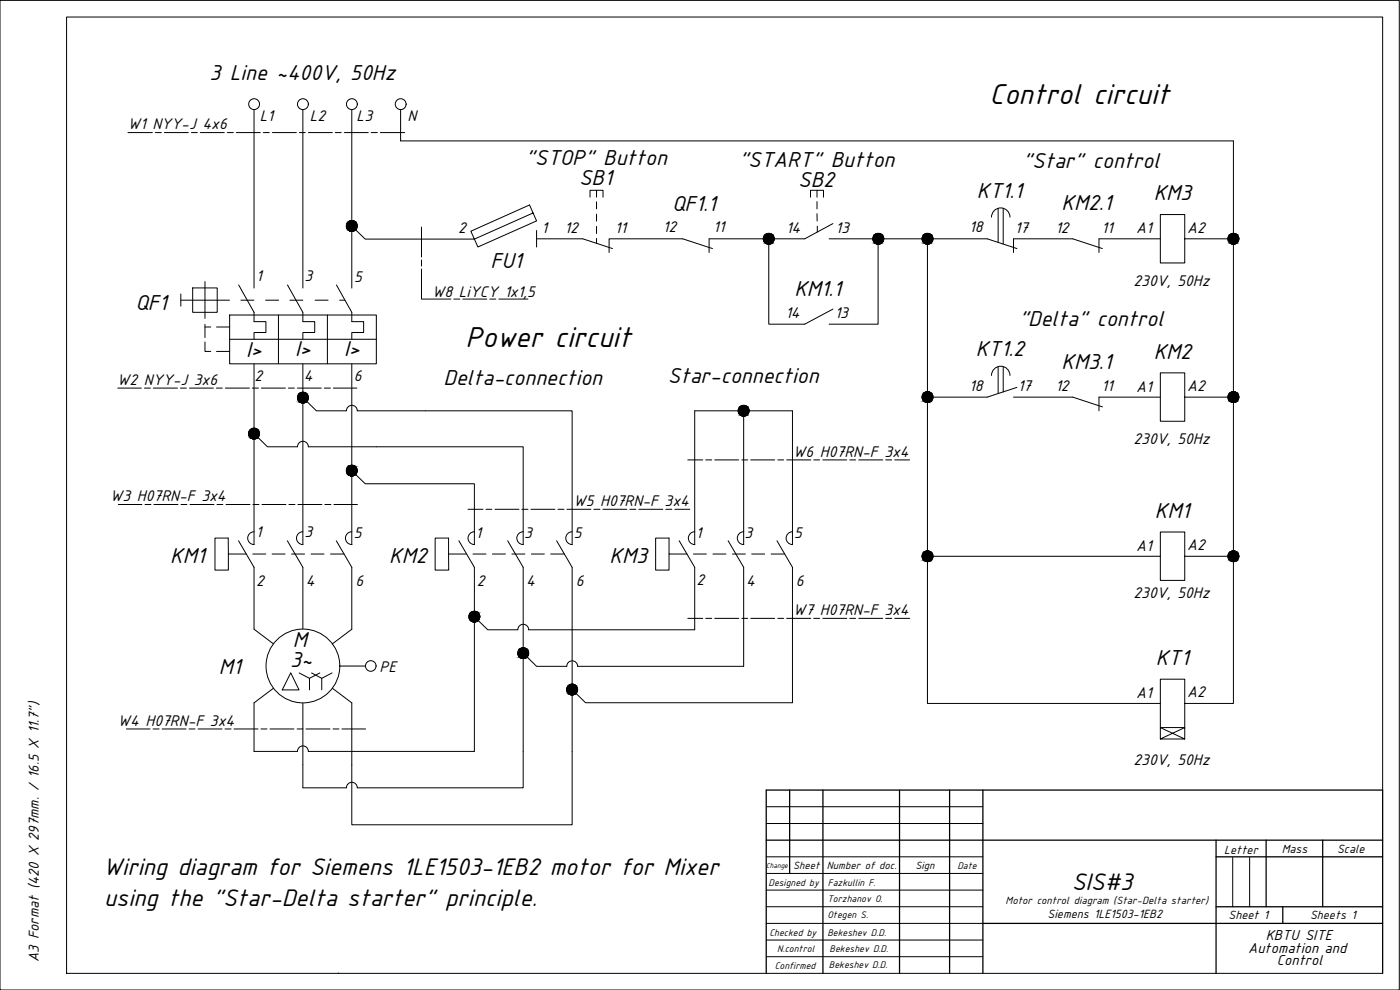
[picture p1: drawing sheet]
<svg xmlns="http://www.w3.org/2000/svg" width="420mm" height="297mm" viewBox="0 0 420 297" stroke-linecap="round" stroke-linejoin="round" font-family="sans-serif">
<!-- layer: 0 -->
<g fill="none" stroke="#000" stroke-width=".3">
<path d="M0 .1h419.9v296.9h-419.9zM20 5.1h395v286.9h-395zM38.4 39.8h7.3M46.6 39.8h1.8M49.3 39.8h7.2M57.4 39.8h1.8M60.1 39.8h7.2M68.2 39.8h1.8M70.9 39.8h7.2M76.2 32.9v53.5M79 39.8h1.8M81.7 39.8h7.2"/>
<path d="M89.8 39.8h1.8M90.9 32.9v53.5M92.5 39.8h7.2M100.6 39.8h1.8M103.3 39.8h7.2M105.6 32.9v33.3M111.4 39.8h1.8M114.1 39.8h7.4M120.2 32.9v9.4h250v27.7M179 59.2v-2.1h2v2.1M179 57.1h-1.9v2.1M245.2 59.2v-2.1h1.9v2.1"/>
<path d="M245.2 57.1h-2v2.1M105.6 69.4v17M126.5 68.1v9M126.5 78v1.8M160 63.9l1 2.4-17.6 7.8-1-2.4 17.6-7.8-1.1-2.4-17.6 7.9 1.1 2.3h-32.8l-2.9-2.8M161 69.2v4.9M161 71.7h13.9l8.9 2.9M179 60.6v2.1M179 64.2v2.2M179 67.9v2.1M179 71.5v1.5M213.8 74.6l-8.9-2.9h-22.1v4.1"/>
<path d="M229.1 71.7h-16.3v4.1M230.7 73.3v24h10.8l8.5-4.6M245.2 60.5v2.2M245.2 64.1v2.2M245.3 67.8v1.8M248.8 71.7h13.2M250 67.1l-8.5 4.6h-9.2M263.5 73.3v24h-14.7M265.2 71.7h11.5M278.3 73.3v44.2M280 71.7h16.3l8.9 2.9M297.6 65.2a2.77 2.77 0 0 1 2.7-2.8 2.77 2.77 0 0 1 2.8 2.8"/>
<path d="M299.6 62.5v10.2M301.1 62.5v10.7M330.8 74.6l-8.9-2.9h-17.7v4.1M348.2 64.4h7.4v14.5h-7.4zM348.2 71.7h-18.4v4.1M355.6 71.7h13M370.2 73.3v44.2M54.3 90.1h14.6M54.3 88.2v3.6M57.8 86.4h7.4v7.3h-7.4zM61.5 84.5v11M61.5 97.3v4"/>
<path d="M61.5 98.1h1.7M65 98.1h3.9M68.9 94.5h44v14.7h-44zM71.6 85.5l4.6 8.2v2.8h3.6v3.3h-3.6v2M72.3 90.1h3.9M79.7 90.1h3.9M83.6 94.5v14.7M86.3 85.5l4.6 8.2v2.8h3.5v3.3h-3.5v2M87 90.1h3.9M94.6 90.1h3.9M98.3 94.5v14.7M101 85.5l4.6 8.2v2.8h3.5v3.3h-3.5v2"/>
<path d="M101.9 90.1h1.6M126.5 80.7v9h8.8M136.2 89.7h1.8M138.9 89.7h7.2M147 89.7h1.8M149.7 89.7h8.8M35.3 116.4h7.1M43.3 116.4h1.8M46 116.4h7.3M54.1 116.4h1.8M56.9 116.4h7.2M61.5 102.6v2.8h1.7"/>
<path d="M64.9 116.4h1.8M65 105.4h3.9M67.6 116.4h7.2M68.9 101.8h44M75.7 116.4h1.9M76.2 109.2v19.3M78.4 116.4h7.2M86.5 116.4h1.8M89.2 116.4h7.2M90.9 109.2v8.5M97.3 116.4h1.8M100 116.4h7.1"/>
<path d="M105.6 109.2v30.4M297.6 112.7a2.77 2.77 0 0 1 2.7-2.8 2.77 2.77 0 0 1 2.8 2.8M299.6 110v8.1M301.1 110v7.6M304.2 119.2h17.7l8.9 2.9M305.2 116.2l-8.9 3h-16.3M348.2 111.9h7.4v14.5h-7.4zM348.2 119.2h-18.4v4.1M355.6 119.2h13M76.2 131.7l.1 31.7a1.93 1.93 0 0 1-2-1.9 1.93 1.93 0 0 1 2-2M77.4 131.2l2.9 2.9h9M89.3 134a1.63 1.63 0 0 1 1.6-1.6 1.63 1.63 0 0 1 1.6 1.6"/>
<path d="M90.9 120.9v42.5M92.1 120.4l2.9 2.9 9-.1a1.61 1.61 0 0 1 1.6-1.6 1.61 1.61 0 0 1 1.6 1.7h64.5v40.1a1.93 1.93 0 0 1-1.9-1.9 1.93 1.93 0 0 1 1.9-2M92.5 134.1h64.5v29.3a1.93 1.93 0 0 1-1.9-1.9 1.93 1.93 0 0 1 1.9-2M206.4 138h4.5M211.8 138h1.8M214.5 138h7.2M221.6 123.3h-13.1v40.1a1.93 1.93 0 0 1-1.9-1.9 1.93 1.93 0 0 1 1.9-2M222.6 138h1.8M223.2 124.9v38.5a1.93 1.93 0 0 1-1.9-1.9 1.93 1.93 0 0 1 1.9-2M224.8 123.3h13v40.1a1.93 1.93 0 0 1-1.9-1.9 1.93 1.93 0 0 1 1.9-2M225.3 138h7.2M233.4 138h1.8"/>
<path d="M236.1 138h7.2M244.2 138h1.8M246.9 138h7.2M255 138h1.8M257.7 138h7.2M265.8 138h1.8M268.5 138h4.5M278.3 120.8v44.5M370.2 120.8v44.5M35.5 151.4h7.1M43.5 151.4h1.8M46.2 151.4h7.2"/>
<path d="M54.3 151.4h1.8M57 151.4h7.2M65.1 151.4h1.8M67.8 151.4h7.2M75.9 151.4h1.8M78.6 151.4h7.2M86.7 151.4h1.8M89.4 151.4h7.2M90.9 159.5a1.93 1.93 0 0 0-1.9 2 1.93 1.93 0 0 0 1.9 1.9M97.5 151.4h1.8M100.2 151.4h7.1M105.6 142.8v20.6a1.93 1.93 0 0 1-1.9-1.9 1.93 1.93 0 0 1 1.9-2"/>
<path d="M106.7 142.4l2.9 2.7h32.8v18.3a1.93 1.93 0 0 1-1.9-1.9 1.93 1.93 0 0 1 1.9-2M140.5 152.8h4.4M145.8 152.8h1.8M148.5 152.8h7.2M156.6 152.8h1.9M159.3 152.8h7.2M167.4 152.8h1.8M170.1 152.8h7.2M178.2 152.8h1.8M180.9 152.8h7.2M189 152.8h1.8M191.7 152.8h7.2"/>
<path d="M199.8 152.8h1.8M202.5 152.8h4.5M348.2 159.6h7.4v14.5h-7.4zM68.5 166.2v4.9h-4v-9.7h4v4.8h5.4M71.6 162.2l4.6 8v18.6l5.9 4.4M75.9 166.2h3.9M81.7 166.2h3.9M86.2 162.2l4.7 8v18.5M87.5 166.2h3.9M93.3 166.2h3.9M99.2 166.2h4.1M100.9 162.2l4.7 8v18.6l-5.9 4.4"/>
<path d="M134.6 166.2l.1 4.9h-4.1v-9.7h4v4.8h5.4M137.7 162.2l4.7 8v13.2M141.9 166.2h3.9M147.8 166.2h3.9M152.4 162.2l4.6 8v24.2M153.6 166.2h3.9M159.5 166.2h3.9M165.3 166.2h4.1M167 162.2l4.7 8v35.1M200.8 166.2v4.9h-4v-9.7h4v4.8h5.4M203.8 162.2l4.7 8v18.8h-49.9M208.1 166.2h3.9"/>
<path d="M214 166.2h3.8M218.5 162.2l4.7 8v29.7h-49.9M219.8 166.2h3.9M225.6 166.2h3.9M231.4 166.2h4.1M233.2 162.2l4.6 8v40.6h-62.1l-2.9-2.8M278.3 168.5v42.6h69.9M280 166.9h68.2M355.6 166.9h13M370.2 168.5v42.6h-14.6M101.9 199.8h7.7M142.4 186.6v38.9l-49.9-.1a1.63 1.63 0 0 0-1.6-1.6 1.63 1.63 0 0 0-1.6 1.6l-13.1 .1v-14.6l5.9-4.4"/>
<path d="M143.5 186.2l2.9 2.8h9M155.4 188.9a1.63 1.63 0 0 1 1.6-1.6 1.63 1.63 0 0 1 1.7 1.6M157 197.6v38.8h-49.8a1.61 1.61 0 0 0-1.6-1.7 1.61 1.61 0 0 0-1.6 1.7h-13.1v-25.4M158.2 197.1l2.8 2.8h9.1M170.1 199.9a1.63 1.63 0 0 1 1.6-1.6 1.63 1.63 0 0 1 1.7 1.6M206.4 185.5h4.5M211.8 185.5h1.8M214.5 185.5h7.2M222.6 185.5h1.8M225.3 185.5h7.2M233.4 185.5h1.8M236.1 185.5h7.2"/>
<path d="M244.2 185.5h1.8M246.9 185.5h7.2M255 185.5h1.8M257.7 185.5h7.2M265.8 185.5h1.8M268.5 185.5h4.5M37.9 218.7h7.1M45.9 218.7h1.9M48.6 218.7h7.2M56.7 218.7h1.8M59.4 218.7h7.2M67.5 218.7h1.8"/>
<path d="M70.2 218.7h7.2M78.3 218.7h1.8M81 218.7h7.2M87.2 201.9l2.5 5.1h-5zM89.2 218.7h1.7M89.8 201.9l3.1 1.6v3.5M91.8 218.7h7.2M93.5 201.9l3.1 1.6v3.5M96 201.9l-3.1 1.6M99.7 201.9l-3.1 1.6M99.7 206.5l5.9 4.4v36.6h66.1v-39M99.9 218.7h1.8"/>
<path d="M102.6 218.7h7.1M348.2 203.8h7.4v14.5h-7.4zM348.2 221.7l7.4-3.4v3.4h-7.4v-3.4l7.4 3.4M415 237.1v54.9M230 257.1h65M230 247.1h65M230 242h65M230 262.1h65M101.6 292h.1"/>
<circle cx="76.3" cy="31.2" r="1.63"/>
<circle cx="90.9" cy="31.2" r="1.63"/>
<circle cx="105.6" cy="31.2" r="1.63"/>
<circle cx="120.2" cy="31.2" r="1.63"/>
<circle cx="105.6" cy="67.8" r="1.63"/>
<circle cx="230.7" cy="71.6" r="1.63"/>
<circle cx="263.6" cy="71.6" r="1.63"/>
<circle cx="278.4" cy="71.6" r="1.63"/>
<circle cx="370.2" cy="71.6" r="1.63"/>
<circle cx="90.9" cy="119.3" r="1.63"/>
<circle cx="278.4" cy="119.1" r="1.63"/>
<circle cx="370.2" cy="119.1" r="1.63"/>
<circle cx="76.3" cy="130.1" r="1.63"/>
<circle cx="223.2" cy="123.2" r="1.63"/>
<circle cx="105.6" cy="141.2" r="1.63"/>
<circle cx="278.4" cy="166.9" r="1.63"/>
<circle cx="370.2" cy="166.9" r="1.63"/>
<circle cx="90.9" cy="199.8" r="11.1"/>
<circle cx="111.3" cy="199.8" r="1.59"/>
<circle cx="142.4" cy="185" r="1.63"/>
<circle cx="157" cy="196" r="1.63"/>
<circle cx="171.7" cy="206.9" r="1.63"/>
</g>
<g fill="none" stroke="#000" stroke-width=".38">
<path d="M237 237.1v25M247 237.1v54.9M270 237.1v54.9M285 237.1v54.9M295 237.1v54.9M415 237.1h-185v54.9M230 252.1h185M365 252.1v39.9M365 257.1h50M380 252.1v20M397 252.1v20M295 277.1h120"/>
<path d="M365 272.1h50M385 272.1v5"/>
</g>
<path d="M370 257.3v14.8M375 257.3v14.8M230 277.1h65M230 272.1h65M230 267.1h65M230 287h65M230 282.1h65" fill="none" stroke="#000" stroke-width=".3"/>
<!-- layer: 0 -->
<g fill="#000" stroke="#000" stroke-width=".3">
<path d="M105.4 66.2h.6zM105.1 66.2h.9z"/>
<path d="M105.1 66.2l1.2 .2zM104.9 66.4h1.4z"/>
<path d="M105.1 69.4h.9zM105.1 69.4h.6z"/>
<path d="M104.9 66.4l1.7 .1zM104.6 66.5l.3-.1 1.7 .1z"/>
<path d="M104.9 69.2h1.4zM104.9 69.2l1.1 .2z"/>
<path d="M104.6 66.5l2.2 .2-.2-.2zM104.4 66.7l.2-.2 2.2 .2z"/>
<path d="M104.6 69.1l1.7 .1 .3-.1zM104.6 69.1l1.7 .1z"/>
<path d="M104.4 66.7l2.5 .3-.1-.3zM104.4 66.7l2.5 .3h-2.7z"/>
<path d="M104.4 68.9l2.2 .2 .2-.2zM104.4 68.9l2.2 .2h-2z"/>
<path d="M104.2 67l2.9 .2-.2-.2zM104.2 67l2.9 .2h-3z"/>
<path d="M104.2 68.7l2.6 .2 .1-.2zM104.2 68.7l2.6 .2h-2.4z"/>
<path d="M104.1 67.2l3 .3v-.3zM104.1 67.2l3 .3h-3.1z"/>
<path d="M104.1 68.4l2.8 .3 .2-.3zM104.1 68.4l2.8 .3h-2.7z"/>
<path d="M104 67.5l3.2 .3-.1-.3zM104 67.5l3.2 .3h-3.2z"/>
<path d="M104 68.1l3.1 .3v-.3zM104 68.1l3.1 .3h-3z"/>
<path d="M104 67.8l3.1 .3 .1-.3zM104 67.8l3.1 .3h-3.1z"/>
<path d="M230.5 70l.6 .1zM230.3 70.1h.8z"/>
<path d="M230.3 70.1l1.1 .1zM230 70.2h1.4z"/>
<path d="M230.3 73.2h.8zM230.3 73.2l.5 .1z"/>
<path d="M230 70.2l1.7 .1zM229.7 70.3h2z"/>
<path d="M230 73.1h1.4zM230 73.1l1.1 .1z"/>
<path d="M229.7 70.3l2.2 .3-.2-.3zM229.7 70.3l2.2 .3h-2.4z"/>
<path d="M229.7 72.9l1.7 .2 .3-.2zM229.7 72.9l1.7 .2z"/>
<path d="M229.5 70.6l2.6 .2-.2-.2zM229.5 70.6l2.6 .2h-2.8z"/>
<path d="M229.5 72.7l2.2 .2 .2-.2zM229.5 72.7l2.2 .2h-2z"/>
<path d="M229.3 70.8l2.9 .3-.1-.3zM229.3 70.8l2.9 .3h-3z"/>
<path d="M229.3 72.5l2.6 .2 .2-.2zM229.3 72.5l2.6 .2h-2.4z"/>
<path d="M229.2 71.1l3.1 .3-.1-.3zM229.2 71.1l3.1 .3h-3.2z"/>
<path d="M229.2 72.2l2.9 .3 .1-.3zM229.2 72.2l2.9 .3h-2.8z"/>
<path d="M229.1 71.4l3.2 .3v-.3zM229.1 71.4l3.2 .3h-3.2z"/>
<path d="M229.1 72l3.1 .2 .1-.2zM229.1 72l3.1 .2h-3z"/>
<path d="M229.1 71.7l3.2 .3v-.3zM229.1 71.7l3.2 .3h-3.2z"/>
<path d="M263.4 70l.6 .1zM263.1 70.1h.9z"/>
<path d="M263.1 70.1l1.2 .1zM262.8 70.2h1.5z"/>
<path d="M263.1 73.2h.9zM263.1 73.2l.6 .1z"/>
<path d="M262.8 70.2l1.7 .1zM262.6 70.3h1.9z"/>
<path d="M262.8 73.1h1.5zM262.8 73.1l1.2 .1z"/>
<path d="M262.6 70.3l2.2 .3-.3-.3zM262.6 70.3l2.2 .3h-2.4z"/>
<path d="M262.6 72.9l1.7 .2 .2-.2zM262.6 72.9l1.7 .2z"/>
<path d="M262.4 70.6l2.6 .2-.2-.2zM262.4 70.6l2.6 .2h-2.8z"/>
<path d="M262.4 72.7l2.1 .2 .3-.2zM262.4 72.7l2.1 .2h-1.9z"/>
<path d="M262.2 70.8l2.9 .3-.1-.3zM262.2 70.8l2.9 .3h-3z"/>
<path d="M262.2 72.5l2.6 .2 .2-.2zM262.2 72.5l2.6 .2h-2.4z"/>
<path d="M262.1 71.1l3.1 .3-.1-.3zM262.1 71.1l3.1 .3h-3.2z"/>
<path d="M262.1 72.2l2.9 .3 .1-.3zM262.1 72.2l2.9 .3h-2.8z"/>
<path d="M262 71.4l3.2 .3v-.3zM262 71.4l3.2 .3h-3.2z"/>
<path d="M262 71.7l3.2 .3v-.3zM262 71.7l3.2 .3h-3.2z"/>
<path d="M262 72l3.1 .2 .1-.2zM262 72l3.1 .2h-3z"/>
<path d="M278.2 70l.6 .1zM277.9 70.1h.9z"/>
<path d="M277.9 70.1l1.2 .1zM277.6 70.2h1.5z"/>
<path d="M277.9 73.2h.9zM277.9 73.2l.6 .1z"/>
<path d="M277.6 70.2l1.7 .1zM277.4 70.3h1.9z"/>
<path d="M277.6 73.1h1.5zM277.6 73.1l1.2 .1z"/>
<path d="M277.4 70.3l2.1 .3-.2-.3zM277.4 70.3l2.1 .3h-2.3z"/>
<path d="M277.4 72.9l1.7 .2 .2-.2zM277.4 72.9l1.7 .2z"/>
<path d="M277.2 70.6l2.5 .2-.2-.2zM277.2 70.6l2.5 .2h-2.7z"/>
<path d="M277.2 72.7l2.1 .2 .2-.2zM277.2 72.7l2.1 .2h-1.9z"/>
<path d="M277 70.8l2.9 .3-.2-.3zM277 70.8l2.9 .3h-3z"/>
<path d="M277 72.5l2.5 .2 .2-.2zM277 72.5l2.5 .2h-2.3z"/>
<path d="M276.9 71.1l3.1 .3-.1-.3zM276.9 71.1l3.1 .3h-3.2z"/>
<path d="M276.9 72.2l2.8 .3 .2-.3zM276.9 72.2l2.8 .3h-2.7z"/>
<path d="M276.8 71.4l3.2 .3v-.3zM276.8 71.4l3.2 .3h-3.3z"/>
<path d="M276.7 71.7l3.3 .3v-.3zM276.7 71.7l3.3 .3h-3.2z"/>
<path d="M276.8 72l3.1 .2 .1-.2zM276.8 72l3.1 .2h-3z"/>
<path d="M370 70l.6 .1zM369.7 70.1h.9z"/>
<path d="M369.7 70.1l1.2 .1zM369.4 70.2h1.5z"/>
<path d="M369.7 73.2h.9zM369.7 73.2l.6 .1z"/>
<path d="M369.4 70.2l1.7 .1zM369.2 70.3h1.9z"/>
<path d="M369.4 73.1h1.5zM369.4 73.1l1.2 .1z"/>
<path d="M369.2 70.3l2.1 .3-.2-.3zM369.2 70.3l2.1 .3h-2.3z"/>
<path d="M369.2 72.9l1.7 .2 .2-.2zM369.2 72.9l1.7 .2z"/>
<path d="M369 70.6l2.5 .2-.2-.2zM369 70.6l2.5 .2h-2.7z"/>
<path d="M369 72.7l2.1 .2 .2-.2zM369 72.7l2.1 .2h-1.9z"/>
<path d="M368.8 70.8l2.8 .3-.1-.3zM368.8 70.8l2.8 .3h-3z"/>
<path d="M368.8 72.5l2.5 .2 .2-.2zM368.8 72.5l2.5 .2h-2.3z"/>
<path d="M368.6 71.1l3.1 .3-.1-.3zM368.6 71.1l3.1 .3h-3.1z"/>
<path d="M368.6 72.2l2.9 .3 .1-.3zM368.6 72.2l2.9 .3h-2.7z"/>
<path d="M368.6 71.4l3.2 .3-.1-.3zM368.6 71.4l3.2 .3h-3.2z"/>
<path d="M368.6 72l3 .2 .1-.2zM368.6 72l3 .2h-3z"/>
<path d="M368.6 71.7l3.1 .3 .1-.3zM368.6 71.7l3.1 .3h-3.1z"/>
<path d="M90.8 117.7l.6 .1zM90.5 117.8h.9z"/>
<path d="M90.5 117.8l1.1 .1zM90.2 117.9h1.4z"/>
<path d="M90.2 117.9l1.7 .1zM89.9 118h2z"/>
<path d="M89.9 118l2.2 .2-.2-.2zM89.7 118.2l.2-.2 2.2 .2z"/>
<path d="M89.7 118.2l2.6 .3-.2-.3zM89.7 118.2l2.6 .3h-2.8z"/>
<path d="M89.5 118.5l2.9 .2-.1-.2zM89.5 118.5l2.9 .2h-3z"/>
<path d="M89.4 118.7l3.1 .3-.1-.3zM89.4 118.7l3.1 .3h-3.2z"/>
<path d="M89.4 119.9l2.9 .3 .1-.3zM89.4 119.9l2.9 .3h-2.8z"/>
<path d="M89.3 119l3.2 .3v-.3zM89.3 119l3.2 .3h-3.2z"/>
<path d="M89.3 119.3l3.2 .3v-.3zM89.3 119.3l3.2 .3h-3.2z"/>
<path d="M89.3 119.6l3.1 .3 .1-.3zM89.3 119.6l3.1 .3h-3z"/>
<path d="M278.2 117.5l.6 .1zM277.9 117.6h.9z"/>
<path d="M277.9 117.6l1.2 .1zM277.6 117.7h1.5z"/>
<path d="M277.6 117.7l1.7 .1zM277.4 117.8h1.9z"/>
<path d="M277.4 117.8l2.1 .3-.2-.3zM277.4 117.8l2.1 .3h-2.3z"/>
<path d="M277.2 118.1l2.5 .2-.2-.2zM277.2 118.1l2.5 .2h-2.7z"/>
<path d="M277 118.3l2.9 .3-.2-.3zM277 118.3l2.9 .3h-3z"/>
<path d="M276.9 118.6l3.1 .3-.1-.3zM276.9 118.6l3.1 .3h-3.2z"/>
<path d="M276.9 119.7l2.8 .3 .2-.3zM276.9 119.7l2.8 .3h-2.7z"/>
<path d="M276.8 118.9l3.2 .3v-.3zM276.8 118.9l3.2 .3h-3.3z"/>
<path d="M276.7 119.2l3.3 .3v-.3zM276.7 119.2l3.3 .3h-3.2z"/>
<path d="M276.8 119.5l3.1 .2 .1-.2zM276.8 119.5l3.1 .2h-3z"/>
<path d="M370 117.5l.6 .1zM369.7 117.6h.9z"/>
<path d="M369.7 117.6l1.2 .1zM369.4 117.7h1.5z"/>
<path d="M369.4 117.7l1.7 .1zM369.2 117.8h1.9z"/>
<path d="M369.2 117.8l2.1 .3-.2-.3zM369.2 117.8l2.1 .3h-2.3z"/>
<path d="M369 118.1l2.5 .2-.2-.2zM369 118.1l2.5 .2h-2.7z"/>
<path d="M368.8 118.3l2.8 .3-.1-.3zM368.8 118.3l2.8 .3h-3z"/>
<path d="M368.6 118.6l3.1 .3-.1-.3zM368.6 118.6l3.1 .3h-3.1z"/>
<path d="M368.6 119.7l2.9 .3 .1-.3zM368.6 119.7l2.9 .3h-2.7z"/>
<path d="M368.6 118.9l3.2 .3-.1-.3zM368.6 118.9l3.2 .3h-3.2z"/>
<path d="M368.6 119.5l3 .2 .1-.2zM368.6 119.5l3 .2h-3z"/>
<path d="M368.6 119.2l3.1 .3 .1-.3zM368.6 119.2l3.1 .3h-3.1z"/>
<path d="M76.1 128.5l.6 .1zM75.8 128.6h.9z"/>
<path d="M75.8 128.6l1.2 .1zM75.5 128.7h1.5z"/>
<path d="M75.8 131.6h.9zM75.8 131.6l.6 .1z"/>
<path d="M75.5 128.7l1.7 .1zM75.3 128.8l.2-.1 1.7 .1z"/>
<path d="M75.5 131.6h1.5zM75.5 131.6h1.2z"/>
<path d="M75.3 128.8l2.1 .2-.2-.2zM75.1 129l.2-.2 2.1 .2z"/>
<path d="M75.3 131.4l1.7 .2 .2-.2zM75.3 131.4l1.7 .2z"/>
<path d="M75.1 129l2.5 .3-.2-.3zM75.1 129l2.5 .3h-2.8z"/>
<path d="M75.1 131.2l2.1 .2 .2-.2zM75.1 131.2l2.1 .2h-1.9z"/>
<path d="M74.8 129.3l2.9 .2-.1-.2zM74.8 129.3l2.9 .2h-3z"/>
<path d="M74.8 131l2.6 .2 .2-.2zM74.8 131l2.6 .2h-2.3z"/>
<path d="M74.7 129.5l3.1 .3-.1-.3zM74.7 129.5l3.1 .3h-3.2z"/>
<path d="M74.7 130.7l2.9 .3 .1-.3zM74.7 130.7l2.9 .3h-2.8z"/>
<path d="M74.6 129.8l3.3 .3-.1-.3zM74.6 129.8l3.3 .3h-3.3z"/>
<path d="M74.6 130.4l3.1 .3 .1-.3zM74.6 130.4l3.1 .3h-3z"/>
<path d="M74.6 130.1l3.2 .3 .1-.3zM74.6 130.1l3.2 .3h-3.2z"/>
<path d="M90.5 120.8h.9zM90.5 120.8l.6 .1z"/>
<path d="M90.2 120.8h1.4zM90.2 120.8h1.2z"/>
<path d="M89.9 120.6l1.7 .2 .3-.2zM89.9 120.6l1.7 .2z"/>
<path d="M89.7 120.4l2.2 .2 .2-.2zM89.7 120.4l2.2 .2h-2z"/>
<path d="M89.5 120.2l2.6 .2 .2-.2zM89.5 120.2l2.6 .2h-2.4z"/>
<path d="M105.4 139.6l.6 .1zM105.1 139.7h.9z"/>
<path d="M105.1 139.7l1.2 .1zM104.9 139.8h1.4z"/>
<path d="M104.9 139.8l1.7 .1zM104.6 139.9l.3-.1 1.7 .1z"/>
<path d="M104.6 139.9l2.2 .3-.2-.3zM104.6 139.9l2.2 .3h-2.4z"/>
<path d="M223 121.7h.6zM222.7 121.7h.9z"/>
<path d="M222.7 121.7l1.2 .1zM222.5 121.8h1.4z"/>
<path d="M222.7 124.8h.9zM222.7 124.8l.6 .1z"/>
<path d="M222.5 121.8l1.7 .1zM222.2 121.9h2z"/>
<path d="M222.5 124.7h1.4zM222.5 124.7l1.1 .1z"/>
<path d="M222.2 121.9l2.2 .3-.2-.3zM222.2 121.9l2.2 .3h-2.4z"/>
<path d="M222.2 124.5l1.7 .2 .3-.2zM222.2 124.5l1.7 .2z"/>
<path d="M222 122.2l2.5 .2-.1-.2zM222 122.2l2.5 .2h-2.7z"/>
<path d="M222 124.3l2.2 .2 .2-.2zM222 124.3l2.2 .2h-2z"/>
<path d="M221.8 122.4l2.9 .3-.2-.3zM221.8 122.4l2.9 .3h-3z"/>
<path d="M221.8 124.1l2.6 .2 .1-.2zM221.8 124.1l2.6 .2h-2.4z"/>
<path d="M221.7 122.7l3 .3v-.3zM221.7 122.7l3 .3h-3.1z"/>
<path d="M221.7 123.8l2.8 .3 .2-.3zM221.7 123.8l2.8 .3h-2.7z"/>
<path d="M221.6 123l3.2 .3-.1-.3zM221.6 123l3.2 .3h-3.2z"/>
<path d="M221.6 123.6l3.1 .2v-.2zM221.6 123.6l3.1 .2h-3z"/>
<path d="M221.6 123.3l3.1 .3 .1-.3zM221.6 123.3l3.1 .3h-3.1z"/>
<path d="M277.9 120.7h.9zM277.9 120.7l.6 .1z"/>
<path d="M277.6 120.6h1.5zM277.6 120.6l1.2 .1z"/>
<path d="M277.4 120.4l1.7 .2 .2-.2zM277.4 120.4l1.7 .2z"/>
<path d="M277.2 120.2l2.1 .2 .2-.2zM277.2 120.2l2.1 .2h-1.9z"/>
<path d="M277 120l2.5 .2 .2-.2zM277 120l2.5 .2h-2.3z"/>
<path d="M369.7 120.7h.9zM369.7 120.7l.6 .1z"/>
<path d="M369.4 120.6h1.5zM369.4 120.6l1.2 .1z"/>
<path d="M369.2 120.4l1.7 .2 .2-.2zM369.2 120.4l1.7 .2z"/>
<path d="M369 120.2l2.1 .2 .2-.2zM369 120.2l2.1 .2h-1.9z"/>
<path d="M368.8 120l2.5 .2 .2-.2zM368.8 120l2.5 .2h-2.3z"/>
<path d="M105.1 142.8h.9zM105.1 142.8h.6z"/>
<path d="M104.9 142.6h1.4zM104.9 142.6l1.1 .2z"/>
<path d="M104.6 142.5h2zM104.6 142.5l1.7 .1z"/>
<path d="M104.4 140.2l2.5 .2-.1-.2zM104.2 140.4l.2-.2 2.5 .2z"/>
<path d="M104.4 142.3l2.2 .2 .2-.2zM104.4 142.3l2.2 .2h-2z"/>
<path d="M104.2 140.4l2.9 .3-.2-.3zM104.2 140.4l2.9 .3h-3z"/>
<path d="M104.2 142.1l2.6 .2 .1-.2zM104.2 142.1l2.6 .2h-2.4z"/>
<path d="M104.1 140.7l3 .2v-.2zM104.1 140.7l3 .2h-3.1z"/>
<path d="M104.1 141.8l2.8 .3 .2-.3zM104.1 141.8l2.8 .3h-2.7z"/>
<path d="M104 140.9l3.2 .3-.1-.3zM104 140.9l3.2 .3h-3.2z"/>
<path d="M104 141.5l3.1 .3v-.3zM104 141.5l3.1 .3h-3z"/>
<path d="M104 141.2l3.1 .3 .1-.3zM104 141.2l3.1 .3h-3.1z"/>
<path d="M278.2 165.3h.6zM277.9 165.3h.9z"/>
<path d="M277.9 165.3l1.2 .2zM277.6 165.5h1.5z"/>
<path d="M277.9 168.4h.9zM277.9 168.4l.6 .1z"/>
<path d="M277.6 165.5l1.7 .1zM277.4 165.6h1.9z"/>
<path d="M277.6 168.3h1.5zM277.6 168.3l1.2 .1z"/>
<path d="M277.4 165.6l2.1 .2-.2-.2zM277.4 165.6l2.1 .2h-2.3z"/>
<path d="M277.4 168.2l1.7 .1 .2-.1zM277.4 168.2l1.7 .1z"/>
<path d="M277.2 165.8l2.5 .3-.2-.3zM277.2 165.8l2.5 .3h-2.7z"/>
<path d="M277.2 168l2.1 .2 .2-.2zM277.2 168l2.1 .2h-1.9z"/>
<path d="M277 166.1l2.9 .2-.2-.2zM277 166.1l2.9 .2h-3z"/>
<path d="M277 167.8l2.5 .2 .2-.2zM277 167.8l2.5 .2h-2.3z"/>
<path d="M276.9 166.3l3.1 .3-.1-.3zM276.9 166.3l3.1 .3h-3.2z"/>
<path d="M276.9 167.5l2.8 .3 .2-.3zM276.9 167.5l2.8 .3h-2.7z"/>
<path d="M276.8 166.6l3.2 .3v-.3zM276.8 166.6l3.2 .3h-3.3z"/>
<path d="M276.7 166.9l3.3 .3v-.3zM276.7 166.9l3.3 .3h-3.2z"/>
<path d="M276.8 167.2l3.1 .3 .1-.3zM276.8 167.2l3.1 .3h-3z"/>
<path d="M370 165.3h.6zM369.7 165.3h.9z"/>
<path d="M369.7 165.3l1.2 .2zM369.4 165.5h1.5z"/>
<path d="M369.7 168.4h.9zM369.7 168.4l.6 .1z"/>
<path d="M369.4 165.5l1.7 .1zM369.2 165.6h1.9z"/>
<path d="M369.4 168.3h1.5zM369.4 168.3l1.2 .1z"/>
<path d="M369.2 165.6l2.1 .2-.2-.2zM369.2 165.6l2.1 .2h-2.3z"/>
<path d="M369.2 168.2l1.7 .1 .2-.1zM369.2 168.2l1.7 .1z"/>
<path d="M369 165.8l2.5 .3-.2-.3zM369 165.8l2.5 .3h-2.7z"/>
<path d="M369 168l2.1 .2 .2-.2zM369 168l2.1 .2h-1.9z"/>
<path d="M368.8 166.1l2.8 .2-.1-.2zM368.8 166.1l2.8 .2h-3z"/>
<path d="M368.8 167.8l2.5 .2 .2-.2zM368.8 167.8l2.5 .2h-2.3z"/>
<path d="M368.6 166.3l3.1 .3-.1-.3zM368.6 166.3l3.1 .3h-3.1z"/>
<path d="M368.6 167.5l2.9 .3 .1-.3zM368.6 167.5l2.9 .3h-2.7z"/>
<path d="M368.6 166.6l3.2 .3-.1-.3zM368.6 166.6l3.2 .3h-3.2z"/>
<path d="M368.6 167.2l3 .3 .1-.3zM368.6 167.2l3 .3h-3z"/>
<path d="M368.6 166.9l3.1 .3 .1-.3zM368.6 166.9l3.1 .3h-3.1z"/>
<path d="M142.2 183.5h.6zM141.9 183.5h.9z"/>
<path d="M141.9 183.5l1.2 .1zM141.6 183.6h1.5z"/>
<path d="M141.9 186.6h.9zM141.9 186.6h.6z"/>
<path d="M141.6 183.6l1.7 .2zM141.4 183.8l.2-.2 1.7 .2z"/>
<path d="M141.6 186.5h1.5zM141.6 186.5l1.2 .1z"/>
<path d="M141.4 183.8l2.2 .2-.3-.2zM141.4 183.8l2.2 .2h-2.4z"/>
<path d="M141.4 186.3h1.9zM141.4 186.3l1.7 .2z"/>
<path d="M141.2 184l2.5 .2-.1-.2zM141.2 184l2.5 .2h-2.7z"/>
<path d="M141.2 186.1l2.1 .2 .3-.2zM141.2 186.1l2.1 .2h-1.9z"/>
<path d="M141 184.2l2.8 .3-.1-.3zM141 184.2l2.8 .3h-3z"/>
<path d="M141 185.9l2.6 .2 .1-.2zM141 185.9l2.6 .2h-2.4z"/>
<path d="M140.8 184.5l3.1 .2-.1-.2zM140.8 184.5l3.1 .2h-3.1z"/>
<path d="M140.8 185.6l2.9 .3 .1-.3zM140.8 185.6l2.9 .3h-2.7z"/>
<path d="M140.8 184.7l3.2 .3-.1-.3zM140.8 184.7l3.2 .3h-3.2z"/>
<path d="M140.8 185.3l3 .3 .1-.3zM140.8 185.3l3 .3h-3z"/>
<path d="M140.8 185l3.1 .3 .1-.3zM140.8 185l3.1 .3h-3.1z"/>
<path d="M156.9 194.4h.5zM156.6 194.4h.8z"/>
<path d="M156.6 194.4l1.1 .1zM156.3 194.5h1.4z"/>
<path d="M156.6 197.5h.8zM156.6 197.5l.6 .1z"/>
<path d="M156.3 194.5l1.7 .2zM156 194.7h2z"/>
<path d="M156.3 197.4h1.4zM156.3 197.4l1.1 .1z"/>
<path d="M156 194.7l2.2 .2-.2-.2zM156 194.7l2.2 .2h-2.4z"/>
<path d="M156 197.3l1.7 .1 .3-.1zM156 197.3l1.7 .1z"/>
<path d="M155.8 194.9l2.6 .2-.2-.2zM155.8 194.9l2.6 .2h-2.7z"/>
<path d="M155.8 197l2.2 .3 .2-.3zM155.8 197l2.2 .3h-2z"/>
<path d="M155.7 195.1l2.8 .3-.1-.3zM155.7 195.1l2.8 .3h-3z"/>
<path d="M155.7 196.8l2.5 .2 .2-.2zM155.7 196.8l2.5 .2h-2.4z"/>
<path d="M155.5 195.4l3.1 .3-.1-.3zM155.5 195.4l3.1 .3h-3.2z"/>
<path d="M155.5 196.6l2.9 .2 .1-.2zM155.5 196.6l2.9 .2h-2.7z"/>
<path d="M155.4 195.7l3.2 .3v-.3zM155.4 195.7l3.2 .3h-3.2z"/>
<path d="M155.4 196.3l3.1 .3 .1-.3zM155.4 196.3l3.1 .3h-3z"/>
<path d="M155.4 196l3.2 .3v-.3zM155.4 196l3.2 .3h-3.2z"/>
<path d="M171.5 205.3h.6zM171.2 205.3h.9z"/>
<path d="M171.2 205.3l1.2 .2zM171 205.5h1.4z"/>
<path d="M171.2 208.4h.9zM171.2 208.4l.6 .1z"/>
<path d="M171 205.5l1.6 .1zM170.7 205.6h1.9z"/>
<path d="M171 208.4h1.4zM171 208.4h1.1z"/>
<path d="M170.7 205.6l2.2 .2-.3-.2zM170.5 205.8l.2-.2 2.2 .2z"/>
<path d="M170.7 208.2l1.7 .2 .2-.2zM170.7 208.2l1.7 .2z"/>
<path d="M170.5 205.8l2.6 .3-.2-.3zM170.5 205.8l2.6 .3h-2.8z"/>
<path d="M170.5 208l2.1 .2 .3-.2zM170.5 208l2.1 .2h-1.9z"/>
<path d="M170.3 206.1l2.9 .2-.1-.2zM170.3 206.1l2.9 .2h-3z"/>
<path d="M170.3 207.8l2.6 .2 .2-.2zM170.3 207.8l2.6 .2h-2.4z"/>
<path d="M170.2 206.3l3.1 .3-.1-.3zM170.2 206.3l3.1 .3h-3.2z"/>
<path d="M170.2 207.5l2.9 .3 .1-.3zM170.2 207.5l2.9 .3h-2.8z"/>
<path d="M170.1 206.6l3.2 .3v-.3zM170.1 206.6l3.2 .3h-3.2z"/>
<path d="M170.1 207.2l3.1 .3 .1-.3zM170.1 207.2l3.1 .3h-3z"/>
<path d="M170.1 206.9l3.2 .3v-.3zM170.1 206.9l3.2 .3h-3.2z"/>
</g>
<g font-size="9.3">
<text x="297" y="31.1">Control circuit</text>
<text x="139.7" y="104.1">Power circuit</text>
</g>
<g font-size="7.8">
<text x="31" y="262.6">Wiring diagram for Siemens 1LE1503-1EB2 motor for Mixer</text>
<text x="321.6" y="267">SIS#3</text>
<text x="31.3" y="271.7">using the &quot;Star-Delta starter&quot; principle.</text>
</g>
<g font-size="7">
<text x="62.9" y="24.1">3 Line ~400V, 50Hz</text>
<text x="157.7" y="49.4">&quot;STOP&quot; Button</text>
<text x="221.8" y="50.2">&quot;START&quot; Button</text>
<text x="307" y="50.3">&quot;Star&quot; control</text>
<text x="173.8" y="55.4">SB1</text>
<text x="239.6" y="56">SB2</text>
<text x="293.2" y="59.5">KT1.1</text>
<text x="201.7" y="63.4">QF1.1</text>
<text x="318.6" y="63.1">KM2.1</text>
<text x="346.3" y="60.1">KM3</text>
<text x="147.2" y="80.3">FU1</text>
<text x="238.4" y="88.8">KM1.1</text>
<text x="40.6" y="92.9">QF1</text>
<text x="305.8" y="97.8">&quot;Delta&quot; control</text>
<text x="73.9" y="107">I&gt;</text>
<text x="88.6" y="106.9">I&gt;</text>
<text x="103.3" y="106.9">I&gt;</text>
<text x="292.9" y="107">KT1.2</text>
<text x="346.2" y="107.6">KM2</text>
<text x="318.6" y="110.6">KM3.1</text>
<text x="133.1" y="115.5">Delta-connection</text>
<text x="200.4" y="114.9">Star-connection</text>
<text x="346.6" y="155.4">KM1</text>
<text x="51.1" y="168.9">KM1</text>
<text x="116.8" y="168.9">KM2</text>
<text x="183" y="168.9">KM3</text>
<text x="87.9" y="194.2">M</text>
<text x="65.7" y="202.3">M1</text>
<text x="87.1" y="200">3~</text>
<text x="346.9" y="199.5">KT1</text>
</g>
<g font-size="5">
<text x="38.4" y="38.8">W1 NYY-J 4x6</text>
<text x="77.9" y="36.3">L1</text>
<text x="93" y="36.3">L2</text>
<text x="107" y="36.3">L3</text>
<text x="122.3" y="36.2">N</text>
<text x="137.5" y="70">2</text>
<text x="162.5" y="69.9">1</text>
<text x="169.5" y="69.8">12</text>
<text x="184.5" y="69.8">11</text>
<text x="199" y="69.8">12</text>
<text x="214.1" y="69.8">11</text>
<text x="235.9" y="69.9">14</text>
<text x="250.8" y="69.9">13</text>
<text x="290.9" y="69.8">18</text>
<text x="304.5" y="69.9">17</text>
<text x="316.7" y="69.8">12</text>
<text x="330.6" y="69.8">11</text>
<text x="341" y="70">A1</text>
<text x="356.3" y="69.8">A2</text>
<text x="76.8" y="84.4">1</text>
<text x="91.4" y="84.4">3</text>
<text x="106.3" y="84.5">5</text>
<text x="129.7" y="89.1">W8 LiYCY 1x1,5</text>
<text x="340.2" y="85.8">230V, 50Hz</text>
<text x="235.7" y="95.3">14</text>
<text x="250.5" y="95.3">13</text>
<text x="35.2" y="115.5">W2 NYY-J 3x6</text>
<text x="76.4" y="114.3">2</text>
<text x="91.2" y="114.4">4</text>
<text x="106.2" y="114.5">6</text>
<text x="290.9" y="117.2">18</text>
<text x="305.4" y="117.4">17</text>
<text x="316.7" y="117.3">12</text>
<text x="330.6" y="117.3">11</text>
<text x="341" y="117.5">A1</text>
<text x="356.3" y="117.3">A2</text>
<text x="238.1" y="137">W6 H07RN-F 3x4</text>
<text x="340.2" y="133.3">230V, 50Hz</text>
<text x="33.1" y="150.4">W3 H07RN-F 3x4</text>
<text x="172.1" y="151.8">W5 H07RN-F 3x4</text>
<text x="76.8" y="161.1">1</text>
<text x="91.4" y="161.2">3</text>
<text x="106.2" y="161.3">5</text>
<text x="142.7" y="161.3">1</text>
<text x="157.4" y="161.4">3</text>
<text x="172.2" y="161.4">5</text>
<text x="208.9" y="161.3">1</text>
<text x="223.5" y="161.3">3</text>
<text x="238.3" y="161.4">5</text>
<text x="341" y="165.3">A1</text>
<text x="356.3" y="165">A2</text>
<text x="76.9" y="175.7">2</text>
<text x="91.7" y="175.8">4</text>
<text x="106.7" y="175.8">6</text>
<text x="143.1" y="175.7">2</text>
<text x="157.9" y="175.8">4</text>
<text x="172.8" y="175.8">6</text>
<text x="209" y="175.6">2</text>
<text x="223.9" y="175.7">4</text>
<text x="238.8" y="175.8">6</text>
<text x="340.2" y="179.4">230V, 50Hz</text>
<text x="238.1" y="184.6">W7 H07RN-F 3x4</text>
<text x="113.9" y="201.5">PE</text>
<text x="341" y="209.5">A1</text>
<text x="356.3" y="209.2">A2</text>
<text x="35.3" y="217.7">W4 H07RN-F 3x4</text>
<text x="340.2" y="229.5">230V, 50Hz</text>
</g>
<g font-size="4.7">
<text x="374.6" y="285.9">Automation and</text>
<text x="379.9" y="282.2">KBTU SITE</text>
<text x="11.6" y="288.6" transform="rotate(-90 11.6 288.6)">А3 Format (420 X 297mm. / 16.5 X 11.7&quot;)</text>
<text x="383.2" y="289.7">Control</text>
</g>
<g font-size="3.9">
<text x="367.4" y="256.1">Letter</text>
<text x="384.7" y="256">Mass</text>
<text x="401.3" y="256">Scale</text>
<text x="314.4" y="275.3">Siemens 1LE1503-1EB2</text>
<text x="368.7" y="275.6">Sheet 1</text>
<text x="393.1" y="275.6">Sheets 1</text>
</g>
<g font-size="3.4">
<text x="238" y="260.6">Sheet</text>
<text x="248.2" y="260.6">Number of doc.</text>
<text x="274.7" y="260.6">Sign</text>
<text x="301.8" y="271.4">Motor control diagram (Star-Delta starter)</text>
</g>
<g font-size="3.1">
<text x="287.3" y="260.6">Date</text>
<text x="230.6" y="265.7">Designed by</text>
<text x="248.5" y="266">Fazkullin F.</text>
<text x="248.3" y="270.7">Torzhanov O.</text>
<text x="248.3" y="275.5">Otegen S.</text>
<text x="230.9" y="280.8">Checked by</text>
<text x="248.3" y="280.7">Bekeshev D.D.</text>
<text x="233.3" y="285.7">N.control</text>
<text x="249" y="285.7">Bekeshev D.D.</text>
<text x="232.5" y="290.7">Confirmed</text>
<text x="248.8" y="290.5">Bekeshev D.D.</text>
</g>
<text font-size="2.3" x="230" y="260.3">Change</text>
</svg>
